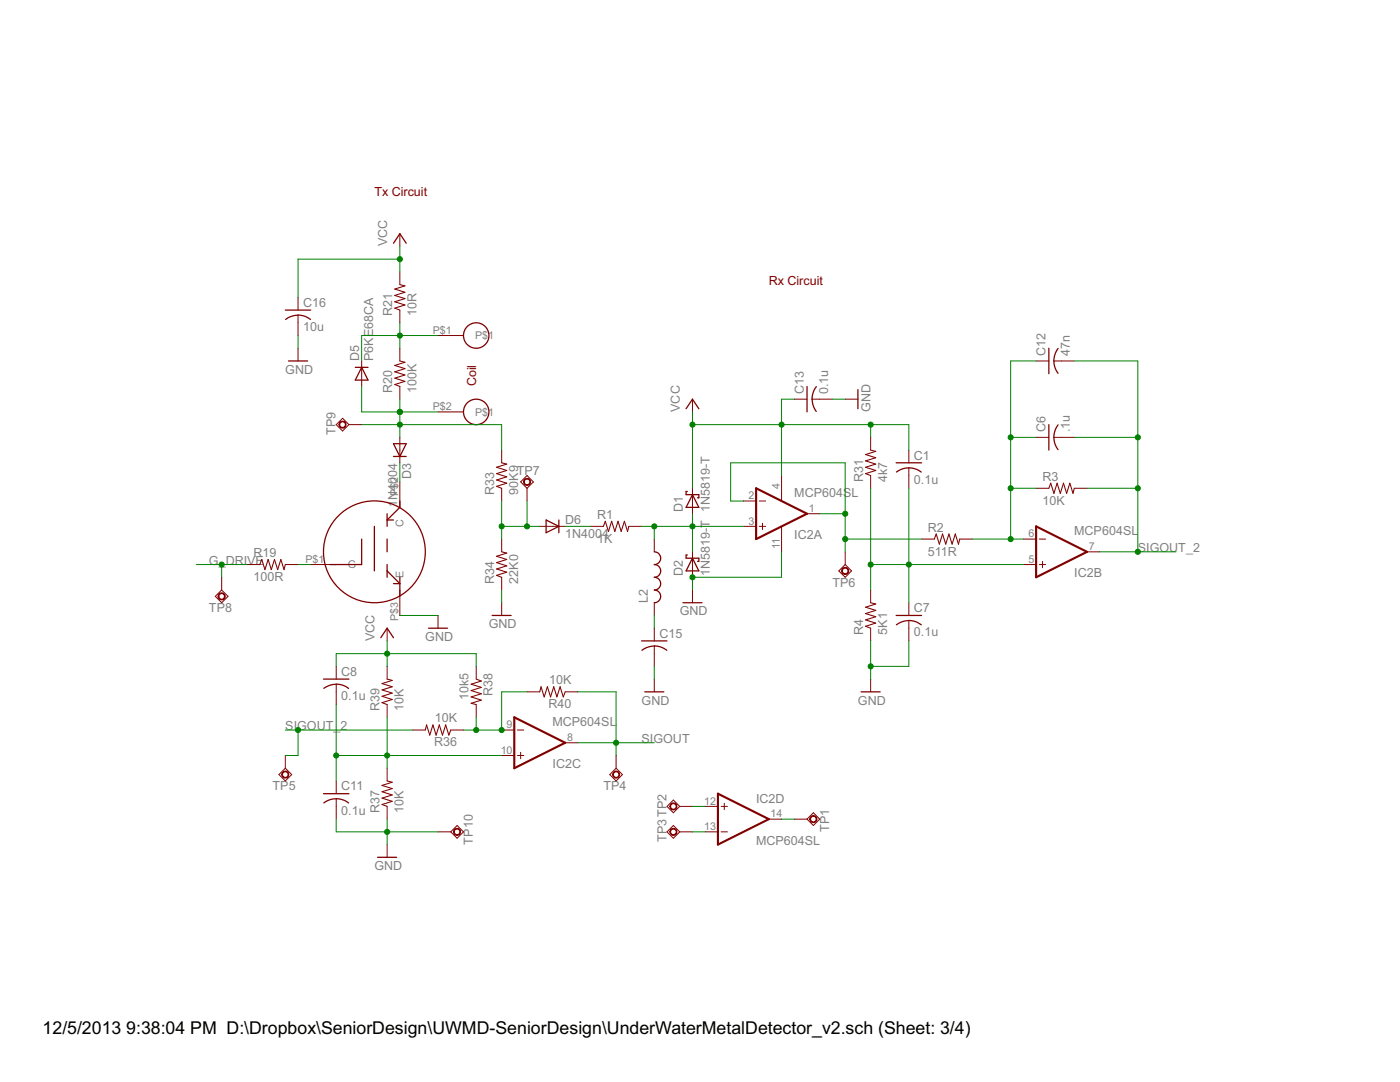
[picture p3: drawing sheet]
<svg xmlns="http://www.w3.org/2000/svg" width="279mm" height="216mm" viewBox="0 0 279 216" stroke-linecap="round" stroke-linejoin="round" font-family="sans-serif">
<g fill="none" stroke="#800000" stroke-width=".21">
<path d="M79.8 56.8l1 .2-2 .7 2 .6-2 .6 2 .7-2 .6 2 .7-2 .6 1 .4M79.8 72l1 .3-2 .6 2 .7-2 .6 2 .6-2 .7 2 .6-2 .6 1 .4M100.1 92.4l1 .2-2 .6 2 .7-2 .6 2 .6-2 .7 2 .6-2 .6 1 .4M173.8 89.8l1 .3-2.1 .6 2.1 .6-2.1 .7 2.1 .6-2.1 .6 2.1 .7-2.1 .6 1.1 .4M209.3 97.4l.4-1 .6 2 .7-2 .6 2 .6-2 .7 2 .6-2 .6 2 .3-1M51.9 112.6l.3-1 .7 2.1 .6-2.1 .6 2.1 .7-2.1 .6 2.1 .6-2.1 .7 2.1 .2-1.1M100.1 110.1l1 .3-2 .6 2 .6-2 .7 2 .6-2 .6 2 .7-2 .6 1 .4M120.4 105l.4-1 .6 2 .7-2 .6 2 .6-2 .7 2 .6-2 .6 2 .3-1M186.5 107.6l.3-1 .7 2 .6-2 .6 2 .7-2 .6 2 .6-2 .7 2 .2-1M77.3 135.5l1 .3-2.1 .6 2.1 .6-2.1 .7 2.1 .6-2.1 .6 2.1 .7-2.1 .6 1.1 .4M95 135.5l1.1 .4-2.1 .6 2.1 .7-2.1 .6 2.1 .6-2.1 .7 2.1 .6-2.1 .6 1 .3M107.7 138l.3-1 .6 2.1 .6-2.1 .7 2.1 .6-2.1 .6 2.1 .7-2.1 .6 2.1 .4-1.1"/>
<path d="M173.8 120.3l1 .2-2.1 .7 2.1 .6-2.1 .6 2.1 .7-2.1 .6 2.1 .6-2.1 .7 1.1 .3M77.3 155.8l1 .3-2.1 .6 2.1 .7-2.1 .6 2.1 .6-2.1 .7 2.1 .6-2.1 .6 1.1 .4M84.9 145.7l.2-1 .7 2 .6-2 .6 2 .7-2 .6 2 .6-2 .7 2 .4-1"/>
</g>
<g fill="none" stroke="#800000" stroke-width=".2">
<path d="M59.5 59.3v2.6M79.8 46.6v2.6M79.8 54.3v2.5M59.5 62.9v4.1M59.5 69.5v2.5M72.2 72v5.1M79.8 61.9v2.5M79.8 69.5v2.5M79.8 77.1v2.6M87.4 67h5.1M138.2 79.7v2.5M158.5 79.7h2.6"/>
<path d="M162.1 79.7h4M168.7 79.7h2.5M206.8 72h2.5M210.3 72h4.1M67.1 84.7l1.3-1.2 1.2 1.2-1.2 1.3zM69.6 84.7h2.6M79.8 87.3v5.1M79.8 96.2v5M87.4 82.2h5.1M100.1 89.8v2.6M100.1 97.4v2.6M103.9 96.2l1.3-1.3 1.2 1.3-1.2 1.2z"/>
<path d="M105.2 97.4v2.6M138.2 97.4v5.1M148.4 100h2.5M151.5 100h1.3M156 94.9v5.1M173.8 87.3v2.5M173.8 94.9v2.5M181.4 89.8v2.6M181.4 93.4v4M206.8 97.4h2.5M206.8 87.3h2.5M210.3 87.3h4.1"/>
<path d="M214.4 97.4h2.5M44.2 117.7l1.3 1.3-1.3 1.3-1.2-1.3zM44.2 115.2v2.5M49.3 112.6h2.6M56.9 112.6h2.6M62 112.6h5.1M79.8 117.7v5.1M100.1 107.6v2.5M100.1 115.2v2.5M107.7 105h5.1M117.9 105h2.5M125.5 105h2.5"/>
<path d="M130.6 107.6v2.5M138.2 110.1v5.1M138.2 117.7v2.6M148.4 105h2.5M151.5 105h1.3M152.2 104.4v1.3M156 105v5.1M161.1 102.5h2.5M168.7 112.6l1.2 1.3-1.2 1.3-1.3-1.3zM168.7 110.1v2.5M173.8 117.7v2.6M183.9 107.6h2.6"/>
<path d="M191.5 107.6h2.6M204.2 112.6h2.6M204.2 107.6h2.6M207.4 112.6h1.3M207.4 107.6h1.3M208 112v1.3M216.9 110.1h2.6M67.1 133v2.5M67.1 136.5v4.1M77.3 125.3v2.6M77.3 133v2.5M87.4 122.8v2.5"/>
<path d="M95 133v2.5M100.1 120.3v2.5M105.2 138h2.5M112.8 138h2.5M130.6 120.3v2.5M130.6 125.3v2.6M130.6 128.9v4.1M130.6 135.5v2.5M173.8 125.3v2.6M173.8 135.5v2.5M181.4 120.3v2.5M181.4 123.8v4.1"/>
<path d="M56.9 153.3l1.3 1.3-1.3 1.2-1.2-1.2zM56.9 150.7v2.6M67.1 155.8v2.6M67.1 159.4v4M77.3 140.6v2.5M77.3 153.3v2.5M82.3 145.7h2.6M90 145.7h2.5M95 140.6v2.5M100.1 145.7h2.5M100.1 150.7h2.5M103.3 145.7h1.2"/>
<path d="M103.3 150.7h1.2M103.9 150.1v1.3M112.8 148.2h2.5M123 153.3l1.2 1.3-1.2 1.2-1.3-1.2zM123 150.7v2.6M77.3 160.9v2.5M77.3 168.5v2.6M87.4 166h2.6M90 166l1.2-1.3 1.3 1.3-1.3 1.3zM133.1 160.9l1.3-1.3 1.3 1.3-1.3 1.3zM133.1 166l1.3-1.3 1.3 1.3-1.3 1.3zM135.7 160.9h2.5"/>
<path d="M135.7 166h2.5M140.7 160.9h2.6M140.7 166h2.6M143.9 160.9h1.3M143.9 166h1.3M144.5 160.3v1.2M153.4 163.4h2.6M158.5 163.4h2.6M161.1 163.4l1.2-1.2 1.3 1.2-1.3 1.3z"/>
</g>
<g fill="none" stroke="#800000" stroke-width=".25">
<path d="M78.5 48.5l1.3-1.9 1.3 1.9M56.9 61.9h5.1M57 63.7a4 4 0 0 1 5 0M57.6 72h3.8M70.9 73.3h2.5M72.2 73.3l1.2 2.5h-2.5zM161.1 77.1v5.1M162.9 77.2a4 4 0 0 0 0 4.9M171.2 77.7v3.9M209.3 69.5v5.1M210.3 72l.3 1.6 .6 .9M211.2 69.5l-.6 1-.3 1.5"/>
<path d="M78.5 88.5h2.6l-1.3 2.6zM78.5 91.1h2.6M79.8 100v1.2l-2.5 2.6h1.2M136.9 81.6l1.3-1.9 1.3 1.9M137.2 98.1h-.3v.6h2.6v.6h-.3M138.2 98.7l1.3 2.5h-2.6zM178.8 92.4h5.1M178.9 94.2a4 4 0 0 1 5 0M209.3 84.7v5.1M210.3 87.3l.3 1.5 .6 .9M211.2 84.8l-.6 .9-.3 1.6M72.2 107.6v5h-6.4"/>
<path d="M74.7 105v8.9M77.3 102.5v2.5M77.3 107.6v2.5M77.3 112.6v2.6M77.3 113.9l2.5 2.6h-1.3M79.8 115.2v3.8M109 103.8l2.5 1.2-2.5 1.3zM111.5 103.8v2.5M130.6 110.1a1.27 1.27 0 0 1 1.2 1.3 1.27 1.27 0 0 1-1.2 1.2 1.27 1.27 0 0 1 1.2 1.3 1.27 1.27 0 0 1-1.2 1.3 1.27 1.27 0 0 1 1.2 1.3 1.27 1.27 0 0 1-1.2 1.2 1.27 1.27 0 0 1 1.2 1.3 1.27 1.27 0 0 1-1.2 1.3M137.2 110.7h-.3v.7h2.6v.6h-.3M138.2 111.4l1.3 2.5h-2.6zM64.6 135.5h5"/>
<path d="M64.6 137.4a4 4 0 0 1 5 0M76 127.3l1.3-2 1.2 2M85.5 125.3h3.8M98.2 122.8h3.8M128 127.9h5.1M128.7 138h3.8M130.6 128.9l1.5 .3 1 .6M130.6 128.9l-1.6 .3-.9 .6M136.3 120.3h3.8M171.9 138h3.8M178.8 122.8h5.1M181.4 123.8h.5a3.8 3.8 0 0 1 2 .9"/>
<path d="M181.4 123.8l-1.1 .2-1.4 .7M64.6 158.4h5M67.1 159.4l1.6 .3 .9 .5M67.1 159.4l-1.1 .1-1.4 .7M75.4 171.1h3.8"/>
<circle cx="95" cy="67" r="2.54"/>
<circle cx="95" cy="82.2" r="2.54"/>
<circle cx="74.7" cy="110.1" r="10.2"/>
</g>
<path d="M150.9 97.4l10.2 5.1-10.2 5.1zM206.8 105l10.1 5.1-10.1 5.1zM102.6 143.1l10.2 5.1-10.2 5.1zM143.3 158.4l10.1 5-10.1 5.1z" fill="none" stroke="#800000" stroke-width=".42"/>
<g fill="#800000" stroke="#800000" stroke-width=".2">
<path d="M161.8 163a.72 .72 0 0 1 1.1 .1 .72 .72 0 0 1-.4 1 .72 .72 0 0 1-.9-.7h.2a.56 .56 0 0 1 .8-.4 .56 .56 0 0 1 .1 .9 .56 .56 0 0 1-.9-.3v-.2h-.2z" fill-rule="evenodd"/>
<path d="M133.9 160.4a.71 .71 0 0 1 1.1 .1 .71 .71 0 0 1-.4 1.1 .71 .71 0 0 1-.9-.7h.1a.56 .56 0 0 1 .9-.5 .56 .56 0 0 1 .1 1 .56 .56 0 0 1-.9-.3l-.1-.2h-.1z" fill-rule="evenodd"/>
<path d="M133.9 165.5a.71 .71 0 0 1 1.1 .1 .71 .71 0 0 1-.4 1.1 .71 .71 0 0 1-.9-.7h.1a.56 .56 0 0 1 .9-.5 .56 .56 0 0 1 .1 1 .56 .56 0 0 1-.9-.3l-.1-.2h-.1z" fill-rule="evenodd"/>
<path d="M122.4 154.1a.71 .71 0 0 1 1.2 .1 .71 .71 0 0 1-.4 1 .71 .71 0 0 1-.9-.6h.1a.55 .55 0 0 1 .8-.6 .55 .55 0 0 1 .2 .9 .55 .55 0 0 1-1-.2v-.1h-.1z" fill-rule="evenodd"/>
<path d="M56.4 154.1a.71 .71 0 0 1 1.1 .1 .71 .71 0 0 1-.4 1 .71 .71 0 0 1-.9-.6h.2a.56 .56 0 0 1 .7-.6 .56 .56 0 0 1 .2 .9 .56 .56 0 0 1-.9-.2v-.1h-.2z" fill-rule="evenodd"/>
<path d="M168.1 113.5a.72 .72 0 0 1 1.2 0 .72 .72 0 0 1-.4 1.1 .72 .72 0 0 1-.9-.7h.1a.56 .56 0 0 1 .8-.4 .56 .56 0 0 1 .1 .9 .56 .56 0 0 1-.9-.3v-.2h-.1z" fill-rule="evenodd"/>
<path d="M104.6 95.7a.71 .71 0 0 1 1.2 .1 .71 .71 0 0 1-.4 1 .71 .71 0 0 1-.9-.6h.1a.55 .55 0 0 1 .8-.6 .55 .55 0 0 1 .2 .9 .55 .55 0 0 1-.9-.1l-.1-.2h-.1z" fill-rule="evenodd"/>
<path d="M43.7 118.6a.72 .72 0 0 1 1.1 0 .72 .72 0 0 1-.4 1.1 .72 .72 0 0 1-.9-.7h.2a.56 .56 0 0 1 .8-.5 .56 .56 0 0 1 .1 1 .56 .56 0 0 1-.9-.3v-.2h-.2z" fill-rule="evenodd"/>
<path d="M67.8 84.3a.71 .71 0 0 1 1.2 0 .71 .71 0 0 1-.4 1.1 .71 .71 0 0 1-1-.7h.2a.56 .56 0 0 1 .8-.5 .56 .56 0 0 1 .2 .9 .56 .56 0 0 1-1-.2v-.2h-.2z" fill-rule="evenodd"/>
<path d="M90.7 165.5a.71 .71 0 0 1 1.1 .1 .71 .71 0 0 1-.4 1.1 .71 .71 0 0 1-.9-.7h.2a.55 .55 0 0 1 .7-.6 .55 .55 0 0 1 .2 1 .55 .55 0 0 1-.9-.2v-.2h-.2z" fill-rule="evenodd"/>
</g>
<g fill="none" stroke="#008000" stroke-width=".2">
<path d="M79.8 49.2v5.1M79.8 51.7h-20.3v7.6M59.5 67v2.5M72.2 77.1v5.1h15.2M79.8 64.4v5.1M79.8 79.7v7.6M87.4 67h-15.2v5M158.5 79.7h-2.5v15.2M166.1 79.7h2.6M206.8 72h-5.1v35.6M214.4 72h12.7v38.1M72.2 84.7h27.9v5.1"/>
<path d="M79.8 92.4v3.8M100.1 100v7.6M105.2 100v5M138.2 84.7h43.2v5.1M138.2 82.2v15.2M148.4 100h-2.6v-7.6h22.9v17.7M173.8 84.7v2.6M173.8 97.4v20.3M181.4 97.4v22.9M201.7 97.4h5.1M201.7 87.3h5.1M214.4 87.3h12.7"/>
<path d="M216.9 97.4h10.2M39.2 112.6h10.1M44.2 112.6v2.6M59.5 112.6h2.5M100.1 117.7v2.6M100.1 105h7.6M112.8 105h5.1M128 105h20.4M130.6 105v2.6M138.2 102.5v7.6M156 110.1v5.1h-17.8v2.5M163.6 102.5h5.1"/>
<path d="M168.7 107.6h15.2M173.8 112.6h30.4M194.1 107.6h10.1M219.5 110.1h15.2M67.1 133v-2.6h27.9v2.6M77.3 127.9v5.1M79.8 122.8h7.6M105.2 138h-5.1v7.7h-7.6M115.3 138h7.7v12.7M130.6 122.8v2.5M130.6 133v2.5M173.8 127.9v7.6"/>
<path d="M181.4 127.9v5.1h-7.6M56.9 145.7h25.4M59.5 145.7v5h-2.6M67.1 140.6v15.2M67.1 150.7h33M77.3 143.1v10.2M95 143.1v2.6M115.3 148.2h15.3M67.1 163.4v2.6h20.3M77.3 163.4v5.1M138.2 166h2.5M138.2 160.9h2.5"/>
<path d="M156 163.4h2.5"/>
</g>
<g fill="#008000" stroke="#008000" stroke-width=".2">
<circle cx="79.8" cy="67" r=".51"/>
<circle cx="79.8" cy="82.2" r=".51"/>
<circle cx="79.8" cy="84.7" r=".51"/>
<circle cx="44.2" cy="112.6" r=".51"/>
<circle cx="138.2" cy="115.2" r=".51"/>
<circle cx="173.8" cy="133" r=".51"/>
<circle cx="77.3" cy="166" r=".51"/>
<circle cx="79.8" cy="51.7" r=".51"/>
<circle cx="138.2" cy="84.7" r=".51"/>
<circle cx="156" cy="84.7" r=".51"/>
<circle cx="173.8" cy="84.7" r=".51"/>
<circle cx="77.3" cy="130.4" r=".51"/>
<circle cx="168.7" cy="102.5" r=".51"/>
<circle cx="168.7" cy="107.6" r=".51"/>
<circle cx="227.1" cy="97.4" r=".51"/>
<circle cx="227.1" cy="87.3" r=".51"/>
<circle cx="227.1" cy="110.1" r=".51"/>
<circle cx="59.5" cy="145.7" r=".51"/>
<circle cx="201.7" cy="107.6" r=".51"/>
<circle cx="201.7" cy="97.4" r=".51"/>
<circle cx="201.7" cy="87.3" r=".51"/>
<circle cx="100.1" cy="105" r=".51"/>
<circle cx="105.2" cy="105" r=".51"/>
<circle cx="138.2" cy="105" r=".51"/>
<circle cx="130.6" cy="105" r=".51"/>
<circle cx="173.8" cy="112.6" r=".51"/>
<circle cx="181.4" cy="112.6" r=".51"/>
<circle cx="77.3" cy="150.7" r=".51"/>
<circle cx="67.1" cy="150.7" r=".51"/>
<circle cx="95" cy="145.7" r=".51"/>
<circle cx="100.1" cy="145.7" r=".51"/>
<circle cx="123" cy="148.2" r=".51"/>
</g>
<g font-size="4">
<text x="8.5" y="206.4">12/5/2013</text>
<text x="25.2" y="206.4">9:38:04 PM D:\Dropbox\SeniorDesign\UWMD-SeniorDesign\UnderWaterMetalDetector_v2.sch (Sheet: 3/4)</text>
</g>
<g font-size="2.8" fill="#800000">
<text x="74.7" y="39">Tx Circuit</text>
<text x="153.4" y="56.8">Rx Circuit</text>
<text x="95" y="77.1" transform="rotate(-90 95 77.1)">Coil</text>
</g>
<g font-size="2.8" fill="#808080">
<text x="77.3" y="49.2" transform="rotate(-90 77.3 49.2)">VCC</text>
<text x="60.5" y="61.2">C16</text>
<text x="78.3" y="63.1" transform="rotate(-90 78.3 63.1)">R21</text>
<text x="83.1" y="63.1" transform="rotate(-90 83.1 63.1)">10R</text>
<text x="60.5" y="66.1">10u</text>
<text x="208.7" y="71" transform="rotate(-90 208.7 71)">C12</text>
<text x="213.5" y="71" transform="rotate(-90 213.5 71)">47n</text>
<text x="56.9" y="74.6">GND</text>
<text x="71.7" y="72" transform="rotate(-90 71.7 72)">D5</text>
<text x="74.5" y="72" transform="rotate(-90 74.5 72)">P6KE68CA</text>
<text x="78.3" y="78.4" transform="rotate(-90 78.3 78.4)">R20</text>
<text x="83.1" y="78.4" transform="rotate(-90 83.1 78.4)">100K</text>
<text x="135.7" y="82.2" transform="rotate(-90 135.7 82.2)">VCC</text>
<text x="160.4" y="78.6" transform="rotate(-90 160.4 78.6)">C13</text>
<text x="165.2" y="78.6" transform="rotate(-90 165.2 78.6)">0.1u</text>
<text x="173.8" y="82.2" transform="rotate(-90 173.8 82.2)">GND</text>
<text x="67" y="86.8" transform="rotate(-90 67 86.8)">TP9</text>
<text x="208.7" y="86.2" transform="rotate(-90 208.7 86.2)">C6</text>
<text x="213.5" y="86.2" transform="rotate(-90 213.5 86.2)">.1u</text>
<text x="82.1" y="95.5" transform="rotate(-90 82.1 95.5)">D3</text>
<text x="103.1" y="94.8">TP7</text>
<text x="182.4" y="91.7">C1</text>
<text x="208" y="95.9">R3</text>
<text x="79.3" y="101.1" transform="rotate(-90 79.3 101.1)">1N4004</text>
<text x="98.6" y="98.7" transform="rotate(-90 98.6 98.7)">R33</text>
<text x="103.4" y="98.7" transform="rotate(-90 103.4 98.7)">90K9</text>
<text x="158.5" y="99.2">MCP604SL</text>
<text x="172.3" y="96.2" transform="rotate(-90 172.3 96.2)">R31</text>
<text x="177.1" y="96.2" transform="rotate(-90 177.1 96.2)">4k7</text>
<text x="182.4" y="96.5">0.1u</text>
<text x="208" y="100.7">10K</text>
<text x="112.8" y="107.3">1N4004</text>
<text x="112.8" y="104.6">D6</text>
<text x="119.2" y="103.5">R1</text>
<text x="136.3" y="102.2" transform="rotate(-90 136.3 102.2)">D1</text>
<text x="158.5" y="107.5">IC2A</text>
<text x="185.2" y="106.1">R2</text>
<text x="214.4" y="106.8">MCP604SL</text>
<text x="41.7" y="112.7">G_DRIVE</text>
<text x="50.6" y="111.2">R19</text>
<text x="119.2" y="108.3">1K</text>
<text x="185.2" y="110.9">511R</text>
<text x="227.1" y="110.1">SIGOUT_2</text>
<text x="50.6" y="116">100R</text>
<text x="98.6" y="116.5" transform="rotate(-90 98.6 116.5)">R34</text>
<text x="103.4" y="116.5" transform="rotate(-90 103.4 116.5)">22K0</text>
<text x="136.3" y="114.9" transform="rotate(-90 136.3 114.9)">D2</text>
<text x="141.6" y="114.9" transform="rotate(-90 141.6 114.9)">1N5819-T 1N5819-T</text>
<text x="166.1" y="117.1">TP6</text>
<text x="214.4" y="115.1">IC2B</text>
<text x="41.7" y="122.2">TP8</text>
<text x="97.6" y="125.4">GND</text>
<text x="129.3" y="120.3" transform="rotate(-90 129.3 120.3)">L2</text>
<text x="135.7" y="122.8">GND</text>
<text x="182.4" y="122.2">C7</text>
<text x="74.7" y="127.9" transform="rotate(-90 74.7 127.9)">VCC</text>
<text x="84.9" y="127.9">GND</text>
<text x="131.6" y="127.3">C15</text>
<text x="172.3" y="126.6" transform="rotate(-90 172.3 126.6)">R4</text>
<text x="177.1" y="126.6" transform="rotate(-90 177.1 126.6)">5K1</text>
<text x="182.4" y="127">0.1u</text>
<text x="68.1" y="134.9">C8</text>
<text x="109.6" y="136.5">10K</text>
<text x="68.1" y="139.7">0.1u</text>
<text x="75.8" y="141.9" transform="rotate(-90 75.8 141.9)">R39</text>
<text x="80.6" y="141.9" transform="rotate(-90 80.6 141.9)">10K</text>
<text x="93.5" y="139.7" transform="rotate(-90 93.5 139.7)">10k5</text>
<text x="98.3" y="138.8" transform="rotate(-90 98.3 138.8)">R38</text>
<text x="109.5" y="141.3">R40</text>
<text x="128" y="140.6">GND</text>
<text x="171.2" y="140.6">GND</text>
<text x="56.9" y="145.7">SIGOUT_2</text>
<text x="86.6" y="148.9">R36</text>
<text x="86.8" y="144.1">10K</text>
<text x="110.3" y="144.9">MCP604SL</text>
<text x="128" y="148.2">SIGOUT</text>
<text x="110.3" y="153.2">IC2C</text>
<text x="54.4" y="157.7">TP5</text>
<text x="68.1" y="157.7">C11</text>
<text x="120.4" y="157.7">TP4</text>
<text x="150.9" y="160.3">IC2D</text>
<text x="68.1" y="162.6">0.1u</text>
<text x="75.8" y="162.2" transform="rotate(-90 75.8 162.2)">R37</text>
<text x="80.6" y="162.2" transform="rotate(-90 80.6 162.2)">10K</text>
<text x="165.5" y="166" transform="rotate(-90 165.5 166)">TP1</text>
<text x="74.7" y="173.6">GND</text>
<text x="94.4" y="168.5" transform="rotate(-90 94.4 168.5)">TP10</text>
<text x="133" y="168.1" transform="rotate(-90 133 168.1)">TP3 TP2</text>
<text x="150.9" y="168.5">MCP604SL</text>
</g>
<g font-size="2.4" fill="#808080">
<text x="86.4" y="66.6">P$1</text>
<text x="94.8" y="67.7">P$1</text>
<text x="86.4" y="81.8">P$2</text>
<text x="94.8" y="82.9">P$1</text>
<text x="79.4" y="98.9" transform="rotate(-90 79.4 98.9)">P$2</text>
<text x="149.4" y="99.6">2</text>
<text x="155.6" y="97.6" transform="rotate(-90 155.6 97.6)">4</text>
<text x="80.6" y="105.1" transform="rotate(-90 80.6 105.1)">C</text>
<text x="149.4" y="104.7">3</text>
<text x="161.4" y="102.1">1</text>
<text x="205.2" y="107.2">6</text>
<text x="61" y="112.3">P$1</text>
<text x="69.4" y="113.4">G</text>
<text x="155.6" y="109.6" transform="rotate(-90 155.6 109.6)">11</text>
<text x="205.2" y="112.3">5</text>
<text x="217.3" y="109.8">7</text>
<text x="80.6" y="115.4" transform="rotate(-90 80.6 115.4)">E</text>
<text x="79.4" y="123.9" transform="rotate(-90 79.4 123.9)">P$3</text>
<text x="101.1" y="145.3">9</text>
<text x="113.2" y="147.9">8</text>
<text x="99.9" y="150.4">10</text>
<text x="140.6" y="160.5">12</text>
<text x="140.6" y="165.6">13</text>
<text x="153.8" y="163.1">14</text>
</g>
</svg>
